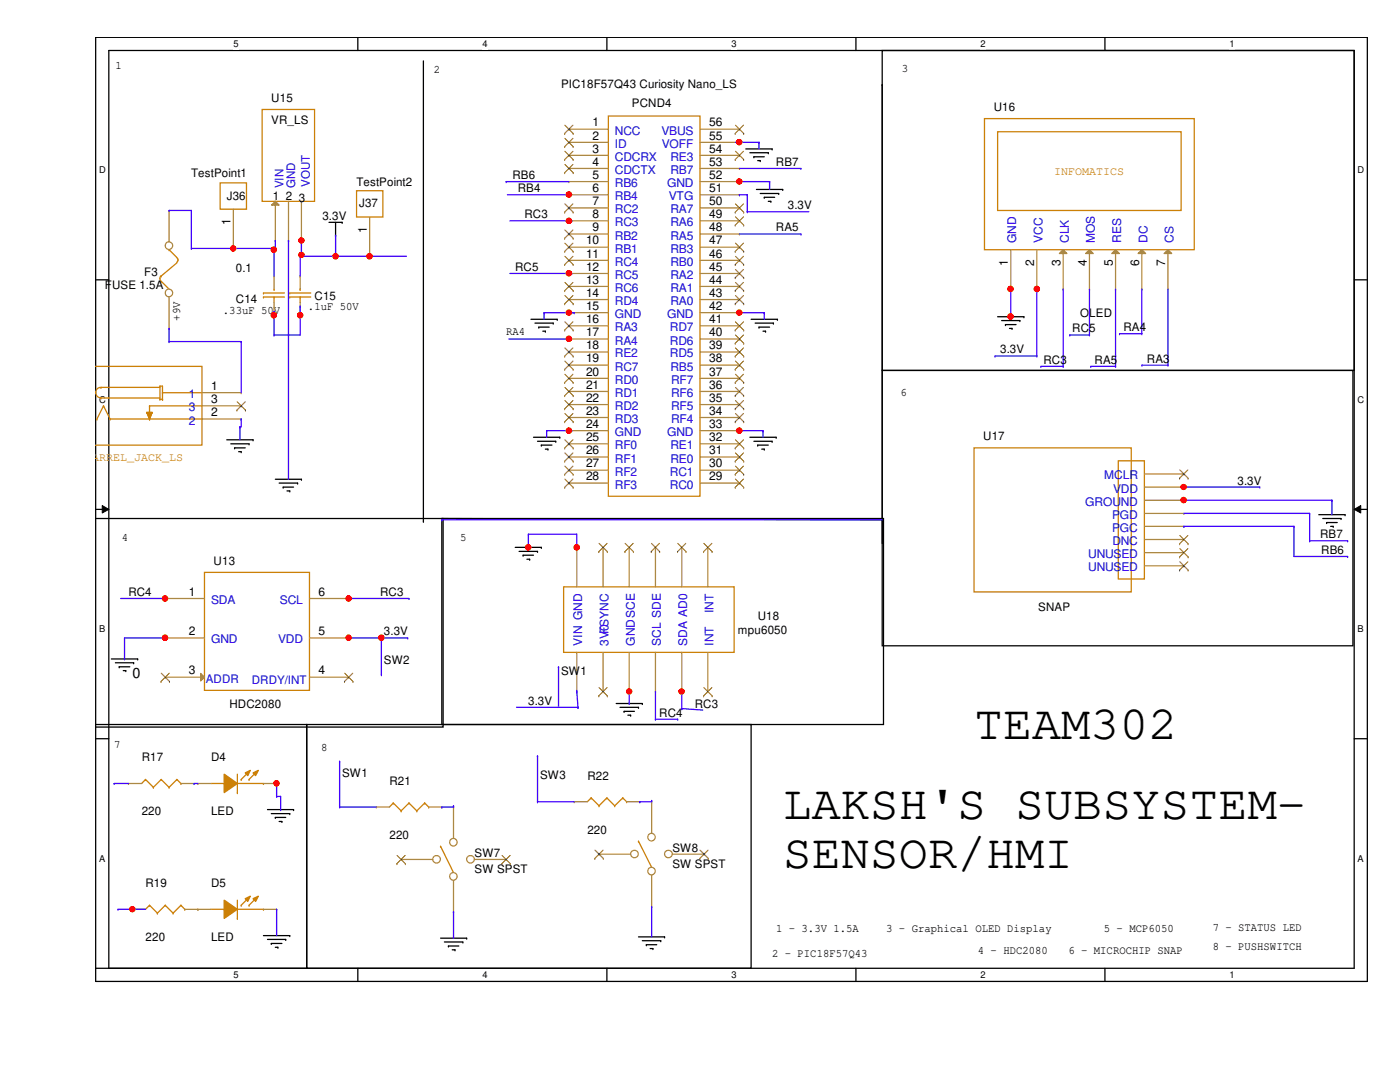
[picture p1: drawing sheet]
<svg xmlns="http://www.w3.org/2000/svg" width="279mm" height="216mm" viewBox="0 0 279 216" stroke-linecap="round" stroke-linejoin="round" font-family="sans-serif">
<path d="M19.1 7.5h253.8v188.3h-253.8zM21.7 10.1h248.6v183.1h-248.6z" fill="none" stroke="#000" stroke-width=".25"/>
<g fill="#fff">
<path d="M46.6 7.7h1v2.1h-1z"/>
<path d="M46.6 193.5h1v2.1h-1z"/>
</g>
<path d="M71.4 7.5v2.6M71.4 193.2v2.6" fill="none" stroke="#000" stroke-width=".25"/>
<g fill="#fff">
<path d="M96.3 7.7h1v2.1h-1z"/>
<path d="M96.3 193.5h1v2.1h-1z"/>
</g>
<path d="M121.1 7.5v2.6M121.1 193.2v2.6" fill="none" stroke="#000" stroke-width=".25"/>
<g fill="#fff">
<path d="M146 7.7h1v2.1h-1z"/>
<path d="M146 193.5h1v2.1h-1z"/>
</g>
<path d="M170.8 7.5v2.6M170.8 193.2v2.6" fill="none" stroke="#000" stroke-width=".25"/>
<g fill="#fff">
<path d="M195.7 7.7h1v2.1h-1z"/>
<path d="M195.7 193.5h1v2.1h-1z"/>
</g>
<path d="M220.5 7.5v2.6M220.5 193.2v2.6" fill="none" stroke="#000" stroke-width=".25"/>
<g fill="#fff">
<path d="M245.4 7.7h1v2.1h-1z"/>
<path d="M245.4 193.5h1v2.1h-1z"/>
<path d="M19.8 32.9h1.3v2.1h-1.3z"/>
<path d="M270.9 32.9h1.3v2.1h-1.3z"/>
<path d="M19.8 78.7h1.3v2.1h-1.3z"/>
<path d="M270.9 78.7h1.3v2.1h-1.3z"/>
</g>
<path d="M19.1 55.8h2.6M270.3 55.8h2.6" fill="none" stroke="#000" stroke-width=".25"/>
<g fill="#fff">
<path d="M19.8 124.5h1.2v2.1h-1.2z"/>
<path d="M270.9 124.5h1.3v2.1h-1.3z"/>
</g>
<path d="M19.1 101.6h2.6M270.3 101.6h2.6" fill="none" stroke="#000" stroke-width=".25"/>
<path d="M20.4 100.9l1.3 .7-1.3 .8zM270.3 101.6l1.3-.7v1.5z" fill="#000"/>
<path d="M20.4 100.9l1.3 .7-1.3 .8zM270.3 101.6l1.3-.7v1.5z" fill="none" stroke="#000" stroke-width=".2"/>
<g fill="#fff">
<path d="M19.8 170.3h1.2v2h-1.2z"/>
<path d="M270.9 170.3h1.3v2h-1.3z"/>
</g>
<g fill="none" stroke="#000" stroke-width=".25">
<path d="M84.5 12.1v91.9M176.1 10.1h94.2v63.8h-94.2zM176.1 16.9h.1M176.1 16.9v91.6M148.8 29.7h5.3M149.6 30.5h3.7M150.5 31.3h.1M150.5 31.3h2M151 37.8h5.2M151.2 32h.5M151.7 32h.1M151.7 38.6h3.7"/>
<path d="M152.5 39.4h.1M152.5 39.4h2.1M153.3 30.5h.1M154.1 29.7h.1M155.4 38.6h.1M156.2 37.8h.1M65.7 44.4h2.6M67 46.9h.1M67 44.4v2.5M68.3 44.4h.1M153.3 40.2h.5M153.8 40.2h.1"/>
<path d="M106 63.7h5.2M106.8 64.5h3.6M107.5 65.3h.1M107.5 65.3h2.1M108.3 66.1h.5M108.8 66.1h.1M110.4 64.5h.1M111.2 63.7h.1M149.9 63.7h5.3M150.7 64.5h3.6M151.5 65.3h.1M151.5 65.3h2.1"/>
<path d="M152.3 66.1h.5M152.8 66.1h.1M154.3 64.5h.1M155.2 63.7h.1M176.1 73.9h93.9v55h-93.9zM199.1 63.2h5.2M199.9 64h3.6M200.7 64.8h.1M200.7 64.8h2.1M201.5 65.5h.5M202 65.5h.1M203.5 64h.1"/>
<path d="M204.3 63.2h.1M45.3 87.8h5.2M46.1 88.6h3.6M46.8 89.4h.1M46.8 89.4h2.1M47.6 90.1h.5M48.1 90.1h.1M49.7 88.6h.1M50.5 87.8h.1M54.9 95.6h5.3M55.7 96.4h3.7M56.5 97.2h.1"/>
<path d="M56.5 97.2h2.1M57.3 98h.5M57.8 98h.1M59.4 96.4h.1M60.2 95.6h.1M106.5 87.2h5.2M107.3 88.1h3.6M108 88.8h.1M108 88.8h2.2M108.8 89.6h.5M109.3 89.6h.1M110.9 88.1h.1"/>
<path d="M111.7 87.2h.1M149.6 87.2h5.3M150.5 88.1h3.6M151.2 88.8h.1M151.2 88.8h2.1M152 89.6h.5M152.5 89.6h.1M154.1 88.1h.1M154.9 87.2h.1M19 103.5h69.4v41.6h-69.4M84.5 104h.1M88.2 103.5h88.1v41.1h-88.1z"/>
<path d="M88.2 103.5l87.9 .2M102.8 109.2h5.2M103.6 110h3.7M104.4 110.8h.1M104.4 110.8h2.1M105.2 111.6h.5M105.7 111.6h.1M107.3 110h.1M108 109.2h.1M176.1 103.7h.1M263.2 102.7h5.2M264 103.5h3.6"/>
<path d="M264.8 104.3h.1M264.8 104.3h2.1M265.6 105h.5M266.1 105h.1M267.6 103.5h.1M268.4 102.7h.1M22.2 131.5h5.3M23 132.2h3.7M23.8 133.1h.1M23.8 133.1h2.1M24.6 133.8h.5M25.1 133.8h.1"/>
<path d="M26.7 132.2h.1M27.5 131.5h.1M19 144.6h42.2v48.6h-42.2M19.1 147.4h2.6M61.2 144.6h88.7v48.6h-88.7zM123 140.4h5.2M123.7 141.1h3.7M124.5 141.9h.1M124.5 141.9h2.1M125.3 142.7h.6M125.9 142.7h.1M127.4 141.1h.1"/>
<path d="M128.2 140.4h.1M270.3 147.4h2.6M53.4 161.5h5.2M54.1 162.3h3.7M54.9 163.1h.1M54.9 163.1h2.1M55.7 163.9h.6M56.3 163.9h.1M57.8 162.3h.1M58.6 161.5h.1M52.6 186.7h5.2M53.4 187.5h3.6"/>
<path d="M54.1 188.3h.1M54.1 188.3h2.2M54.9 189h.6M55.5 189h.1M57 187.5h.1M57.8 186.7h.1M87.9 187.2h5.2M88.7 188h3.7M89.5 188.8h.1M89.5 188.8h2.1M90.3 189.5h.5M90.8 189.5h.1"/>
<path d="M92.4 188h.1M93.1 187.2h.1M127.4 186.9h5.2M128.2 187.7h3.7M129 188.5h.1M129 188.5h2.1M129.8 189.3h.5M130.3 189.3h.1M131.9 187.7h.1M132.6 186.9h.1"/>
</g>
<g fill="none" stroke="#cc8006" stroke-width=".25">
<path d="M19 73.1h21.3v15.7h-21.3M20.2 79.4h.1M20.2 77.3h.1M20.2 77.3a1.04 1.04 0 0 0-1.1 1 1.04 1.04 0 0 0 1.1 1.1M20.2 79.4h11.7M20.2 77.3h11.7M31.9 79.7h.1M31.9 77h.1M31.9 77h.5v2.7M31.9 77v2.7M31.9 79.7h.5M32.4 78.4h.1"/>
<path d="M32.4 79.7h.1M32.4 78.4h7.9M19.3 83.6h.1M20.7 81h.1M20.7 81l1.3 2.6M20.7 81l-1.4 2.6M22 83.6h.1M22 83.6h18.3M29.3 82.3h.1M29.3 82.3h1.1M29.3 82.3l.5 1.3M29.8 81h.1"/>
<path d="M29.8 83.6h.1M29.8 81h10.5M29.8 81v2.6M30.4 82.3h.1M30.4 82.3l-.6 1.3"/>
</g>
<path d="M29.3 82.3h1.1l-.6 1.3z" fill="#cc8006"/>
<path d="M29.3 82.3h1.1l-.6 1.3zM42.1 156.3h2.6M44.7 156.3h.1M47.4 158.2h.1M47.4 154.5v3.7M47.4 156.3h5.2M52.6 156.3h.1" fill="none" stroke="#cc8006" stroke-width=".25"/>
<path d="M40.3 78.4h7.8M48.1 78.4h.1M40.3 83.6h7.8M40.3 81h7.8M48.1 83.6h.1M48.1 81h.1" fill="none" stroke="#a84" stroke-width=".25"/>
<path d="M47.3 81.8h.1M47.3 80.2l1.7 1.6M48.9 80.2l-1.6 1.6M49 81.8h.1" fill="none" stroke="#804000" stroke-width=".2"/>
<path d="M44.7 154.5l2.7 1.8-2.7 1.9z" fill-rule="evenodd" fill="#cc8006"/>
<path d="M44.7 154.5l2.7 1.8-2.7 1.9z" fill="none" stroke="#cc8006" stroke-width=".25"/>
<path d="M50.5 154.2l1.1-.5-.6 1.1z" fill-rule="evenodd" fill="#cc8006"/>
<path d="M50.5 154.2l1.1-.5-.6 1.1z" fill="none" stroke="#cc8006" stroke-width=".25"/>
<path d="M48.9 154.2l1.1-.5-.6 1.1z" fill-rule="evenodd" fill="#cc8006"/>
<g fill="none" stroke="#cc8006" stroke-width=".25">
<path d="M112.5 117.1h34v13.1h-34zM29 155.5h.1M29 155.5l-.7 .8M29 155.5l1.6 1.6M30.6 157.1h.1M32.2 155.5h.1M32.2 155.5l-1.6 1.6M32.2 155.5l1.5 1.6M33.7 157.1h.1M35.3 155.5h.1M35.3 155.5l-1.6 1.6M35.3 155.5l.8 .8"/>
<path d="M36.1 156.3h.1M48.1 155.5h.1M48.9 154.2l1.1-.5-.6 1.1zM49.7 155.5h.1M49.7 154l-1.6 1.5M51.3 154l-1.6 1.5M47.4 179.6v3.7M78.5 160.2h.1M78.5 160.2l-.8 .8M78.5 160.2l1.6 1.6M80.1 161.8h.1M81.6 160.2h.1"/>
<path d="M81.6 160.2l-1.5 1.6M81.6 160.2l1.6 1.6M83.2 161.8h.1M84.8 160.2h.1M84.8 160.2l-1.6 1.6M84.8 160.2l.8 .8M85.6 161h.1M42.1 181.4h2.6M44.7 181.4h.1M47.4 183.3h.1M47.4 181.4h5.2M52.6 181.4h.1"/>
</g>
<g fill="none" stroke="#a84" stroke-width=".25">
<path d="M115.1 109.2h.1M115.1 109.2v7.9M120.4 109.2h.1M120.4 109.2v7.9M125.6 109.2h.1M125.6 109.2v7.9M130.8 109.2h.1M130.8 109.2v7.9M136.1 109.2h.1M136.1 109.2v7.9M141.3 109.2h.1M141.3 109.2v7.9"/>
<path d="M115.1 138h.1M115.1 130.2v7.8M120.4 138h.1M120.4 130.2v7.8M125.6 138h.1M125.6 130.2v7.8M130.8 138h.1M130.8 130.2v7.8M136.1 138h.1M136.1 130.2v7.8M141.3 138h.1M141.3 130.2v7.8"/>
<path d="M25.7 156.3h.1M25.7 156.3h2.6M36.1 156.3h2.6M38.7 156.3h.1M39.5 156.3h.1M39.5 156.3h2.6M52.6 156.3h2.6M55.2 156.3h.1M75.1 161h.1M75.1 161h2.6M85.6 161h2.6M88.2 161h.1"/>
</g>
<g fill="none" stroke="#804000" stroke-width=".2">
<path d="M119.5 110.1h.1M119.5 108.4l1.7 1.7M121.2 108.4l-1.7 1.7M121.2 110.1h.1M124.7 110.1h.1M124.8 108.4l1.6 1.7M126.4 108.4l-1.7 1.7M126.4 110.1h.1M130 110.1h.1M130 108.4l1.7 1.7M131.6 108.4l-1.6 1.7M131.7 110.1h.1"/>
<path d="M135.2 110.1h.1M135.3 108.4l1.6 1.7M136.9 108.4l-1.7 1.7M136.9 110.1h.1M140.4 110.1h.1M140.5 108.4l1.6 1.7M142.1 108.4l-1.7 1.7M142.1 110.1h.1M119.5 138.9h.1M119.5 137.2l1.7 1.7M121.2 137.2l-1.7 1.7M121.2 138.9h.1"/>
<path d="M140.4 138.9h.1M140.5 137.2l1.6 1.7M142.1 137.2l-1.7 1.7M142.1 138.9h.1"/>
</g>
<path d="M44.7 179.6l2.7 1.8-2.7 1.9z" fill-rule="evenodd" fill="#cc8006"/>
<path d="M44.7 179.6l2.7 1.8-2.7 1.9z" fill="none" stroke="#cc8006" stroke-width=".25"/>
<path d="M50.5 179.3l1.1-.5-.6 1.1z" fill-rule="evenodd" fill="#cc8006"/>
<path d="M50.5 179.3l1.1-.5-.6 1.1z" fill="none" stroke="#cc8006" stroke-width=".25"/>
<path d="M48.9 179.3l1.1-.5-.6 1.1z" fill-rule="evenodd" fill="#cc8006"/>
<path d="M71.2 38.1h5.2v5.2h-5.2zM121.4 23.2h18.3v75.8h-18.3zM40.8 114.2h21v23.6h-21zM48.9 179.3l1.1-.5-.6 1.1zM49.7 179.1l-1.6 1.5M51.3 179.1l-1.6 1.5M48.1 180.6h.1M49.7 180.6h.1" fill="none" stroke="#cc8006" stroke-width=".25"/>
<g fill="none" stroke="#a84" stroke-width=".25">
<path d="M113.5 25.8h.1M113.5 28.4h.1M113.5 31h.1M113.5 33.6h.1M113.5 36.2h.1M113.5 38.9h.1M113.5 25.8h7.9M113.5 28.4h7.9M113.5 31h7.9M113.5 33.6h7.9M113.5 36.2h7.9M113.5 38.9h7.9"/>
<path d="M139.7 25.8h7.9M139.7 28.4h7.9M139.7 31h7.9M139.7 33.6h7.9M139.7 36.2h7.9M139.7 38.9h7.9M147.6 38.9h.1M147.6 36.2h.1M147.6 33.6h.1M147.6 31h.1M147.6 28.4h.1M147.6 25.8h.1"/>
<path d="M73.8 51.1h.1M73.8 43.3v7.8M113.5 41.5h.1M113.5 44.1h.1M113.5 46.7h.1M113.5 49.3h.1M113.5 51.9h.1M113.5 54.6h.1M113.5 57.1h.1M113.5 59.8h.1M113.5 41.5h7.9M113.5 44.1h7.9"/>
<path d="M113.5 46.7h7.9M113.5 49.3h7.9M113.5 51.9h7.9M113.5 54.6h7.9M113.5 57.1h7.9M113.5 59.8h7.9M139.7 41.5h7.9M139.7 44.1h7.9M139.7 46.7h7.9M139.7 49.3h7.9M139.7 51.9h7.9M139.7 54.6h7.9"/>
<path d="M139.7 57.1h7.9M139.7 59.8h7.9M147.6 59.8h.1M147.6 57.1h.1M147.6 54.6h.1M147.6 51.9h.1M147.6 49.3h.1M147.6 46.7h.1M147.6 44.1h.1M147.6 41.5h.1M113.5 62.4h.1M113.5 65h.1"/>
<path d="M113.5 67.6h.1M113.5 70.2h.1M113.5 72.9h.1M113.5 75.5h.1M113.5 78.1h.1M113.5 62.4h7.9M113.5 65h7.9M113.5 67.6h7.9M113.5 70.2h7.9M113.5 72.9h7.9M113.5 75.5h7.9M113.5 78.1h7.9"/>
<path d="M139.7 62.4h7.9M139.7 65h7.9M139.7 67.6h7.9M139.7 70.2h7.9M139.7 72.9h7.9M139.7 75.5h7.9M139.7 78.1h7.9M147.6 78.1h.1M147.6 75.5h.1M147.6 72.9h.1M147.6 70.2h.1M147.6 67.6h.1"/>
<path d="M147.6 65h.1M147.6 62.4h.1M113.5 80.7h.1M113.5 83.3h.1M113.5 85.9h.1M113.5 88.6h.1M113.5 91.2h.1M113.5 93.8h.1M113.5 96.4h.1M113.5 80.7h7.9M113.5 83.3h7.9M113.5 85.9h7.9"/>
<path d="M113.5 88.6h7.9M113.5 91.2h7.9M113.5 93.8h7.9M113.5 96.4h7.9M139.7 80.7h7.9M139.7 83.3h7.9M139.7 85.9h7.9M139.7 88.6h7.9M139.7 91.2h7.9M139.7 93.8h7.9M139.7 96.4h7.9M147.6 96.4h.1"/>
<path d="M147.6 93.8h.1M147.6 91.2h.1M147.6 88.6h.1M147.6 85.9h.1M147.6 83.3h.1M147.6 80.7h.1M33 119.4h.1M33 119.4h7.8M33 127.3h.1M33 127.3h7.8M39.5 181.4h.1M39.5 181.4h2.6"/>
<path d="M52.6 181.4h2.6M55.2 181.4h.1"/>
</g>
<g fill="none" stroke="#804000" stroke-width=".2">
<path d="M112.7 26.6h.1M112.7 29.3h.1M112.7 31.8h.1M112.7 34.5h.1M112.7 25l1.7 1.6M112.7 27.6l1.7 1.7M112.7 30.2l1.7 1.6M112.7 32.8l1.7 1.7M114.3 25l-1.6 1.6M114.3 27.6l-1.6 1.7M114.3 30.2l-1.6 1.6M114.3 32.8l-1.6 1.7"/>
<path d="M114.4 26.6h.1M114.4 29.3h.1M114.4 31.8h.1M114.4 34.5h.1M146.7 31.8h.1M146.7 26.6h.1M146.8 30.2l1.6 1.6M146.8 25l1.6 1.6M148.4 30.2l-1.7 1.6M148.4 25l-1.7 1.6M148.4 31.8h.1M148.4 26.6h.1"/>
<path d="M112.7 42.3h.1M112.7 47.5h.1M112.7 50.2h.1M112.7 52.8h.1M112.7 58h.1M112.7 40.7l1.7 1.6M112.7 45.9l1.7 1.6M112.7 48.5l1.7 1.7M112.7 51.1l1.7 1.7M112.7 56.3l1.7 1.7M112.7 59l1.7 1.6M114.3 40.7l-1.6 1.6"/>
<path d="M114.3 45.9l-1.6 1.6M114.3 48.5l-1.6 1.7M114.3 51.1l-1.6 1.7M114.3 56.3l-1.6 1.7M114.3 59l-1.6 1.6M114.4 42.3h.1M114.4 47.5h.1M114.4 50.2h.1M114.4 52.8h.1M114.4 58h.1M146.7 58h.1M146.7 55.4h.1"/>
<path d="M146.7 52.8h.1M146.7 50.2h.1M146.7 44.9h.1M146.7 42.3h.1M146.8 59l1.6 1.6M146.8 56.3l1.6 1.7M146.8 53.8l1.6 1.6M146.8 51.1l1.6 1.7M146.8 48.5l1.6 1.7M146.8 43.3l1.6 1.6M146.8 40.7l1.6 1.6M148.4 43.3l-1.7 1.6"/>
<path d="M148.4 56.3l-1.7 1.7M148.4 59l-1.7 1.6M148.4 53.8l-1.7 1.6M148.4 51.1l-1.7 1.7M148.4 48.5l-1.7 1.7M148.4 40.7l-1.7 1.6M148.4 58h.1M148.4 55.4h.1M148.4 52.8h.1M148.4 50.2h.1M148.4 44.9h.1M148.4 42.3h.1"/>
<path d="M112.7 60.6h.1M112.7 65.9h.1M112.7 71.1h.1M112.7 73.7h.1M112.7 76.3h.1M112.7 79h.1M112.7 64.2l1.7 1.7M112.7 69.4l1.7 1.7M112.7 72.1l1.7 1.6M112.7 74.7l1.7 1.6M112.7 77.3l1.7 1.7M112.7 79.9l1.7 1.7"/>
<path d="M114.3 64.2l-1.6 1.7M114.3 69.4l-1.6 1.7M114.3 72.1l-1.6 1.6M114.3 74.7l-1.6 1.6M114.3 77.3l-1.6 1.7M114.3 79.9l-1.6 1.7M114.4 60.6h.1M114.4 65.9h.1M114.4 71.1h.1M114.4 73.7h.1M114.4 76.3h.1M114.4 79h.1"/>
<path d="M146.7 79h.1M146.7 76.3h.1M146.7 73.7h.1M146.7 71.1h.1M146.7 68.5h.1M146.7 65.9h.1M146.7 60.6h.1M146.8 79.9l1.6 1.7M146.8 77.3l1.6 1.7M146.8 74.7l1.6 1.6M146.8 72.1l1.6 1.6M146.8 69.4l1.6 1.7"/>
<path d="M146.8 66.8l1.6 1.7M146.8 64.2l1.6 1.7M148.4 79.9l-1.7 1.7M148.4 77.3l-1.7 1.7M148.4 74.7l-1.7 1.6M148.4 72.1l-1.7 1.6M148.4 69.4l-1.7 1.7M148.4 66.8l-1.7 1.7M148.4 64.2l-1.7 1.7M148.4 79h.1M148.4 76.3h.1M148.4 73.7h.1"/>
<path d="M148.4 71.1h.1M148.4 68.5h.1M148.4 65.9h.1M148.4 60.6h.1M112.7 81.6h.1M112.7 84.2h.1M112.7 89.4h.1M112.7 92h.1M112.7 94.7h.1M112.7 97.2h.1M112.7 82.5l1.7 1.7M112.7 87.8l1.7 1.6"/>
<path d="M112.7 90.4l1.7 1.6M112.7 93l1.7 1.7M112.7 95.6l1.7 1.6M114.3 82.5l-1.6 1.7M114.3 87.8l-1.6 1.6M114.3 90.4l-1.6 1.6M114.3 93l-1.6 1.7M114.3 95.6l-1.6 1.6M114.4 81.6h.1M114.4 84.2h.1M114.4 89.4h.1M114.4 92h.1"/>
<path d="M114.4 94.7h.1M114.4 97.2h.1M146.7 97.2h.1M146.7 94.7h.1M146.7 92h.1M146.7 89.4h.1M146.7 84.2h.1M146.7 81.6h.1M146.8 95.6l1.6 1.6M146.8 93l1.6 1.7M146.8 90.4l1.6 1.6M146.8 87.8l1.6 1.6"/>
<path d="M146.8 82.5l1.6 1.7M148.4 95.6l-1.7 1.6M148.4 93l-1.7 1.7M148.4 90.4l-1.7 1.6M148.4 87.8l-1.7 1.6M148.4 82.5l-1.7 1.7M148.4 97.2h.1M148.4 94.7h.1M148.4 92h.1M148.4 89.4h.1M148.4 84.2h.1M148.4 81.6h.1"/>
</g>
<path d="M40 134.4l.8 .7-.8 .8z" fill="#a84"/>
<path d="M61.8 119.4h7.8M69.6 119.4h.1M33 135.1h.1M33 135.1h7.8M40 134.4l.8 .7-.8 .8zM61.8 135.1h7.8M61.8 127.3h7.8M69.6 135.1h.1M69.6 127.3h.1" fill="none" stroke="#a84" stroke-width=".25"/>
<path d="M32.1 136h.1M32.2 134.3l1.6 1.7M33.8 134.3l-1.7 1.7M33.8 136h.1M68.7 136h.1M68.8 134.3l1.6 1.7M70.4 134.3l-1.7 1.7M70.4 136h.1" fill="none" stroke="#804000" stroke-width=".2"/>
<path d="M87.9 168.9h.1M87.9 168.9l2.6 5.2" fill="none" stroke="#cc8006" stroke-width=".25"/>
<circle cx="90.5" cy="174.9" r=".75" fill="#fff"/>
<g fill="none" stroke="#a84" stroke-width=".25">
<path d="M90.5 175.7v6.2M90.5 181.9h.1"/>
<circle cx="90.5" cy="174.9" r=".75"/>
</g>
<circle cx="90.5" cy="168.1" r=".75" fill="#fff"/>
<g fill="none" stroke="#a84" stroke-width=".25">
<path d="M90.5 161h.1M90.5 161v6.3"/>
<circle cx="90.5" cy="168.1" r=".75"/>
</g>
<circle cx="93.9" cy="171.5" r=".75" fill="#fff"/>
<g fill="none" stroke="#a84" stroke-width=".25">
<path d="M94.7 171.5h6.3M101 171.5h.1"/>
<circle cx="93.9" cy="171.5" r=".75"/>
</g>
<path d="M100.2 172.3h.1M100.2 170.7l1.7 1.6M101.8 170.7l-1.6 1.6M101.9 172.3h.1" fill="none" stroke="#804000" stroke-width=".2"/>
<circle cx="87.1" cy="171.5" r=".75" fill="#fff"/>
<g fill="none" stroke="#a84" stroke-width=".25">
<path d="M228.4 99.8h7.9M228.4 97.2h7.9M228.4 94.6h7.9M236.3 99.8h.1M236.3 97.2h.1M236.3 94.6h.1M228.4 112.9h7.9M228.4 110.3h7.9M228.4 107.7h7.9M228.4 105h7.9M228.4 102.4h7.9M236.3 112.9h.1"/>
<path d="M236.3 110.3h.1M236.3 107.7h.1M236.3 105h.1M236.3 102.4h.1M114.6 160h.1M114.6 160h2.6M125.1 160h2.6M127.7 160h.1M80.1 171.5h.1M80.1 171.5h6.3M26.4 181.4h.1M26.4 181.4h2.6"/>
<path d="M36.9 181.4h2.6M39.5 181.4h.1"/>
<circle cx="87.1" cy="171.5" r=".75"/>
</g>
<g fill="none" stroke="#804000" stroke-width=".2">
<path d="M235.4 95.4h.1M235.5 93.8l1.6 1.6M237.1 93.8l-1.7 1.6M237.1 95.4h.1M235.4 113.7h.1M235.4 111.1h.1M235.4 108.5h.1M235.5 112.1l1.6 1.6M235.5 109.5l1.6 1.6M235.5 106.8l1.6 1.7M237.1 112.1l-1.7 1.6M237.1 109.5l-1.7 1.6"/>
<path d="M237.1 106.8l-1.7 1.7M237.1 113.7h.1M237.1 111.1h.1M237.1 108.5h.1M79.2 172.3h.1M79.2 170.7l1.7 1.6M80.9 170.7l-1.7 1.6M80.9 172.3h.1"/>
</g>
<g fill="none" stroke="#cc8006" stroke-width=".25">
<path d="M52.3 21.8h10.5v18.4h-10.5zM194.4 89.4h31.4v28.7h-31.4zM223.2 91.9h5.2v23.6h-5.2zM118 159.2h.1M118 159.2l-.8 .8M118 159.2l1.5 1.6M121.1 159.2h.1M121.1 159.2l-1.6 1.6M121.1 159.2l1.6 1.6M124.3 159.2h.1M124.3 159.2l-1.6 1.6M124.3 159.2l.8 .8"/>
<path d="M125.1 160h.1M119.5 160.8h.1M122.7 160.8h.1M29.8 180.6h.1M29.8 180.6l-.8 .8M29.8 180.6l1.6 1.6M31.4 182.2h.1M33 180.6h.1M33 180.6l-1.6 1.6M33 180.6l1.5 1.6M34.5 182.2h.1M36.1 180.6h.1"/>
<path d="M36.1 180.6l-1.6 1.6M36.1 180.6l.8 .8M36.9 181.4h.1"/>
</g>
<path d="M54.2 40.9l.7-.7 .8 .7z" fill="#a84"/>
<g fill="none" stroke="#a84" stroke-width=".25">
<path d="M46.6 49.6h.1M46.6 41.7v7.9M54.2 40.9l.7-.7 .8 .7zM54.9 48h.1M54.9 40.2v7.8M57.6 48h.1M57.6 40.2v7.8M59.9 55.1h.1M59.9 55.1v2.6M60.2 48h.1M60.2 40.2v7.8M59.9 62.9h.1"/>
<path d="M59.9 60.3v2.6"/>
</g>
<path d="M43.9 36.5h5.3v5.2h-5.3zM57.8 59.3h.1M57.8 58.5h.1M57.8 59.3h4.2M57.8 58.5h4.2M59.9 57.7h.1M59.9 59.3h.1M59.9 59.3v1M127.4 167.9h.1M127.4 167.9l2.6 5.2" fill="none" stroke="#cc8006" stroke-width=".25"/>
<circle cx="130" cy="173.8" r=".75" fill="#fff"/>
<g fill="none" stroke="#a84" stroke-width=".25">
<path d="M130 174.6v6.3M130 180.9h.1"/>
<circle cx="130" cy="173.8" r=".75"/>
</g>
<circle cx="130" cy="167" r=".75" fill="#fff"/>
<g fill="none" stroke="#a84" stroke-width=".25">
<path d="M130 160h.1M130 160v6.3"/>
<circle cx="130" cy="167" r=".75"/>
</g>
<circle cx="133.4" cy="170.4" r=".75" fill="#fff"/>
<g fill="none" stroke="#a84" stroke-width=".25">
<path d="M134.2 170.4h6.3M140.5 170.4h.1"/>
<circle cx="133.4" cy="170.4" r=".75"/>
</g>
<path d="M139.7 171.3h.1M139.7 169.6l1.7 1.7M141.3 169.6l-1.6 1.7M141.4 171.3h.1" fill="none" stroke="#804000" stroke-width=".2"/>
<circle cx="126.6" cy="170.4" r=".75" fill="#fff"/>
<g fill="none" stroke="#a84" stroke-width=".25">
<path d="M54.7 55.1h.1M54.7 55.1v2.6M54.7 62.9h.1M54.7 60.3v2.6M119.5 170.4h.1M119.5 170.4h6.4"/>
<circle cx="126.6" cy="170.4" r=".75"/>
</g>
<path d="M118.7 171.3h.1M118.7 169.6l1.7 1.7M120.4 169.6l-1.7 1.7M120.4 171.3h.1" fill="none" stroke="#804000" stroke-width=".2"/>
<g fill="none" stroke="#cc8006" stroke-width=".25">
<path d="M32.1 55l-.2 .6 .2 .5M32.2 56.1h.1M32.2 55.1h.1M32.2 56.1l1.5 1.6M33.7 49.8h.1M33.7 49.8l1.6 1.6M35.3 51.4a.48 .48 0 0 1 .3 .5 .48 .48 0 0 1-.3 .4M35.3 52.5l-3.1 2.6M52.6 59.3h.1M52.6 58.5h.1M52.6 59.3h4.2M52.6 58.5h4.2"/>
<path d="M54.7 57.7h.1M54.7 59.3h.1M54.7 59.3v1"/>
</g>
<circle cx="33.7" cy="58.4" r=".75" fill="#fff"/>
<g fill="none" stroke="#a84" stroke-width=".25">
<path d="M33.7 59.3v6.2M33.7 65.5h.1"/>
<circle cx="33.7" cy="58.4" r=".75"/>
</g>
<circle cx="33.7" cy="49" r=".75" fill="#fff"/>
<g fill="none" stroke="#a84" stroke-width=".25">
<path d="M33.7 42h.1M33.7 42v6.3M201.7 57.7h.1M201.7 49.8v7.9M206.9 57.7h.1M206.9 49.8v7.9"/>
<circle cx="33.7" cy="49" r=".75"/>
</g>
<path d="M196.5 23.7h41.8v26.1h-41.8zM199.1 26.3h36.6v15.7h-36.6z" fill="none" stroke="#cc8006" stroke-width=".25"/>
<path d="M211.4 50.6l.8-.8 .7 .8z" fill="#a84"/>
<path d="M211.4 50.6l.8-.8 .7 .8zM212.2 57.7h.1M212.2 49.8v7.9" fill="none" stroke="#a84" stroke-width=".25"/>
<path d="M216.7 50.6l.7-.8 .8 .8z" fill="#a84"/>
<path d="M216.7 50.6l.7-.8 .8 .8zM217.4 57.7h.1M217.4 49.8v7.9" fill="none" stroke="#a84" stroke-width=".25"/>
<path d="M222.6 49.8l.8 .8h-1.5z" fill="#a84"/>
<path d="M222.6 49.8l.8 .8h-1.5zM222.6 57.7h.1M222.6 49.8v7.9" fill="none" stroke="#a84" stroke-width=".25"/>
<path d="M227.1 50.6l.8-.8 .7 .8z" fill="#a84"/>
<path d="M227.1 50.6l.8-.8 .7 .8zM227.9 57.7h.1M227.9 49.8v7.9" fill="none" stroke="#a84" stroke-width=".25"/>
<path d="M232.3 50.6l.8-.8 .7 .8z" fill="#a84"/>
<path d="M232.3 50.6l.8-.8 .7 .8zM233.1 57.7h.1M233.1 49.8v7.9" fill="none" stroke="#a84" stroke-width=".25"/>
<path d="M146.8 28.4h4.7M147.6 28.4h.1M151.5 28.4h.1" fill="none" stroke="#4200ff" stroke-width=".25"/>
<circle cx="147.5" cy="28.4" r=".51" fill="#f00"/>
<circle cx="147.5" cy="28.4" r=".51" fill="none" stroke="#f00" stroke-width=".25"/>
<path d="M147.3 36.2h6.3M147.6 36.2h.1M151.5 28.4h.1M151.5 28.4v1.3M153.6 36.2h.1" fill="none" stroke="#4200ff" stroke-width=".25"/>
<circle cx="147.5" cy="36.2" r=".5" fill="#f00"/>
<circle cx="147.5" cy="36.2" r=".5" fill="none" stroke="#f00" stroke-width=".25"/>
<path d="M153.6 36.2h.1M153.6 36.2v1.6M33.7 42h.1M33.7 42h4.5M38.2 42h.1M38.2 42v7.6M60.2 47.5h.1M60.2 47.5v.5M67 46.9h.1M67 46.9v4.2" fill="none" stroke="#4200ff" stroke-width=".25"/>
<circle cx="67" cy="51.1" r=".51" fill="#f00"/>
<circle cx="67" cy="51.1" r=".51" fill="none" stroke="#f00" stroke-width=".25"/>
<path d="M38.2 49.6h.1M38.2 49.6h16.5M46.6 49.6h.1" fill="none" stroke="#4200ff" stroke-width=".25"/>
<circle cx="46.5" cy="49.6" r=".5" fill="#f00"/>
<circle cx="46.5" cy="49.6" r=".5" fill="none" stroke="#f00" stroke-width=".25"/>
<path d="M54.7 49.8h.1M54.7 49.6h.1M54.7 49.8h.2M54.7 49.6v5.5" fill="none" stroke="#4200ff" stroke-width=".25"/>
<circle cx="54.7" cy="49.8" r=".51" fill="#f00"/>
<circle cx="54.7" cy="49.8" r=".51" fill="none" stroke="#f00" stroke-width=".25"/>
<path d="M54.9 48h.1M54.9 48v1.8M57.6 48h.1M57.6 48v47.6M60.2 48h.1M60.2 48v2.9" fill="none" stroke="#4200ff" stroke-width=".25"/>
<circle cx="60.2" cy="50.9" r=".5" fill="#f00"/>
<circle cx="60.2" cy="50.9" r=".5" fill="none" stroke="#f00" stroke-width=".25"/>
<circle cx="60.2" cy="48" r=".5" fill="#f00"/>
<circle cx="60.2" cy="48" r=".5" fill="none" stroke="#f00" stroke-width=".25"/>
<path d="M59.9 50.9h.1M59.9 50.9v4.2M59.9 50.9h.3M60.2 51.1h.1M60.2 50.9h.1M60.2 51.1h20.9M60.2 50.9v.2M67 51.1h.1M73.8 51.1h.1" fill="none" stroke="#4200ff" stroke-width=".25"/>
<circle cx="73.7" cy="51.1" r=".51" fill="#f00"/>
<circle cx="73.7" cy="51.1" r=".51" fill="none" stroke="#f00" stroke-width=".25"/>
<path d="M201.7 57.4h.1M201.7 57.4v.3" fill="none" stroke="#4200ff" stroke-width=".25"/>
<circle cx="201.7" cy="57.7" r=".51" fill="#f00"/>
<circle cx="201.7" cy="57.7" r=".51" fill="none" stroke="#f00" stroke-width=".25"/>
<path d="M201.7 57.7h.1M201.7 57.7v5.5M54.7 62.1h.1M54.7 62.9h.1M54.7 62.1v4.7" fill="none" stroke="#4200ff" stroke-width=".25"/>
<circle cx="54.7" cy="62.9" r=".51" fill="#f00"/>
<circle cx="54.7" cy="62.9" r=".51" fill="none" stroke="#f00" stroke-width=".25"/>
<path d="M59.9 61.1h.1M59.9 61.1v1.8" fill="none" stroke="#4200ff" stroke-width=".25"/>
<circle cx="59.9" cy="62.9" r=".51" fill="#f00"/>
<circle cx="59.9" cy="62.9" r=".51" fill="none" stroke="#f00" stroke-width=".25"/>
<path d="M59.9 62.9h.1M59.9 62.9v3.9M108.6 62.4h.1M108.6 62.4v1.3M108.6 62.4h4.9M113.5 62.4h.1" fill="none" stroke="#4200ff" stroke-width=".25"/>
<circle cx="113.5" cy="62.4" r=".5" fill="#f00"/>
<circle cx="113.5" cy="62.4" r=".5" fill="none" stroke="#f00" stroke-width=".25"/>
<path d="M113.5 62.4h1.1M114.6 62.4h.1M147.3 62.4h.1M147.3 62.4h5.2M152.5 62.4h.1" fill="none" stroke="#4200ff" stroke-width=".25"/>
<circle cx="147.5" cy="62.4" r=".5" fill="#f00"/>
<circle cx="147.5" cy="62.4" r=".5" fill="none" stroke="#f00" stroke-width=".25"/>
<path d="M152.5 62.4h.1M152.5 62.4v1.3M201.7 63.2h.1M201.7 63.2v.3" fill="none" stroke="#4200ff" stroke-width=".25"/>
<circle cx="201.7" cy="63.2" r=".51" fill="#f00"/>
<circle cx="201.7" cy="63.2" r=".51" fill="none" stroke="#f00" stroke-width=".25"/>
<g fill="none" stroke="#4200ff" stroke-width=".25">
<path d="M33.7 65.5h.1M33.7 68.2h.1M33.7 65.5v2.7M33.7 68.2h14.4M48.1 68.2h.1M48.1 68.2v10.2M54.7 66.8h.1M54.7 66.8h5.2M47.9 85.2h.1M47.9 85.2v2.6M48.1 83.6h.1M48.1 83.6v1.6h-.2"/>
<path d="M109.1 85.9h.1M109.1 85.9v1.3M109.1 85.9h5M113.5 85.9h.1M114.1 85.9h.1"/>
</g>
<circle cx="113.5" cy="85.9" r=".51" fill="#f00"/>
<circle cx="113.5" cy="85.9" r=".51" fill="none" stroke="#f00" stroke-width=".25"/>
<path d="M147.3 85.9h5M147.6 85.9h.1M152.3 85.9h.1" fill="none" stroke="#4200ff" stroke-width=".25"/>
<circle cx="147.5" cy="85.9" r=".51" fill="#f00"/>
<circle cx="147.5" cy="85.9" r=".51" fill="none" stroke="#f00" stroke-width=".25"/>
<path d="M152.3 85.9h.1M152.3 85.9v1.3M55.2 156h.1M55.2 156.3h.1M55.2 156v2.9" fill="none" stroke="#4200ff" stroke-width=".25"/>
<circle cx="55.2" cy="156.3" r=".5" fill="#f00"/>
<circle cx="55.2" cy="156.3" r=".5" fill="none" stroke="#f00" stroke-width=".25"/>
<path d="M23.5 181.4h.1M23.5 181.4h2.9M55.2 181.4h.1M55.2 181.4v5.3" fill="none" stroke="#4200ff" stroke-width=".25"/>
<circle cx="26.4" cy="181.4" r=".5" fill="#f00"/>
<circle cx="26.4" cy="181.4" r=".5" fill="none" stroke="#f00" stroke-width=".25"/>
<g fill="none" stroke="#4200ff" stroke-width=".25">
<path d="M147.6 38.9h.1M147.6 38.9h1.5M149.1 38.9h.1M149.1 38.9v3.3M149.1 42.2h.1M149.1 42.2h12.3M236 97.2h15.4M236.3 97.2h.1M251.4 97.2h.1M88.2 103.7h.1M88.2 103.7h87.9M22.8 156.3h.1"/>
<path d="M22.8 156.3h2.9M38.7 156.3h.1M38.7 156.3h.8M55.2 158.9h.1M55.2 158.9h.8v2.6M67.8 151.9h.1M67.8 151.9v9.1M56 161.5h.1M67.8 161h.1M67.8 161h7.3M88.2 161h.1M90.5 160.8h.1"/>
<path d="M90.5 160.8v.2h-2.3M26.4 181.4h.1M26.4 181.4h2.6"/>
</g>
<circle cx="236.2" cy="97.2" r=".5" fill="#f00"/>
<circle cx="236.2" cy="97.2" r=".5" fill="none" stroke="#f00" stroke-width=".25"/>
<path d="M236 99.8h29.8M236.3 99.8h.1M265.8 99.8h.1" fill="none" stroke="#4200ff" stroke-width=".25"/>
<circle cx="236.2" cy="99.8" r=".51" fill="#f00"/>
<circle cx="236.2" cy="99.8" r=".51" fill="none" stroke="#f00" stroke-width=".25"/>
<g fill="none" stroke="#4200ff" stroke-width=".25">
<path d="M206.9 57.7h.1M206.9 57.4v13.6M206.9 71h.1M265.8 99.8h.1M265.8 99.8v2.9M236.3 105h.1M236.3 102.4h25.1M236.3 105h21.9M258.2 105h.1M258.2 105v6h10.7M261.4 102.4h.1M261.4 107.9h.1"/>
<path d="M261.4 102.4v5.5M261.4 107.9h7.5M268.9 107.9h.1M268.9 111h.1"/>
</g>
<circle cx="206.9" cy="57.7" r=".51" fill="#f00"/>
<circle cx="206.9" cy="57.7" r=".51" fill="none" stroke="#f00" stroke-width=".25"/>
<g fill="none" stroke="#4200ff" stroke-width=".25">
<path d="M212.2 57.7v15.4M217.4 57.7v9.1M222.6 57.7v15.4M227.9 57.7v8.9M233.1 57.7v15.2M198.6 71h.1M198.6 71h8.3M207.7 73.1h.1M207.7 73.1h4.5M212.2 73.1h.1M213.5 66.8h.1M213.5 66.8h3.9"/>
<path d="M217.4 66.8h.1M217.7 73.1h.1M217.7 73.1h4.9M222.6 73.1h.1M223.4 66.6h.1M223.4 66.6h4.5M227.9 66.6h.1M227.9 72.9h.1M227.9 72.9h5.2M233.1 72.9h.1M24.1 119.4h8.9M33 119.4h.1"/>
</g>
<circle cx="32.9" cy="119.4" r=".51" fill="#f00"/>
<circle cx="32.9" cy="119.4" r=".51" fill="none" stroke="#f00" stroke-width=".25"/>
<path d="M33 119.4h.2M33.2 119.4h.1M69.3 119.4h12.3M69.6 119.4h.1M81.6 119.4h.1" fill="none" stroke="#4200ff" stroke-width=".25"/>
<circle cx="69.6" cy="119.4" r=".5" fill="#f00"/>
<circle cx="69.6" cy="119.4" r=".5" fill="none" stroke="#f00" stroke-width=".25"/>
<path d="M24.8 127.3h8.2M33 127.3h.1" fill="none" stroke="#4200ff" stroke-width=".25"/>
<circle cx="32.9" cy="127.2" r=".51" fill="#f00"/>
<circle cx="32.9" cy="127.2" r=".51" fill="none" stroke="#f00" stroke-width=".25"/>
<path d="M24.8 131.5h.1M24.8 127.3v4.2M33 127.3h.2M33.2 127.3h.1M69.3 127.3h.3M69.6 127.3h.1" fill="none" stroke="#4200ff" stroke-width=".25"/>
<circle cx="69.6" cy="127.2" r=".5" fill="#f00"/>
<circle cx="69.6" cy="127.2" r=".5" fill="none" stroke="#f00" stroke-width=".25"/>
<path d="M69.6 127.3h6.5M76.1 127.3h.1M115.1 138h.1M115.1 137.8v.2M125.6 138h.1M125.6 137.8v.2M103.1 141.1h12.3M115.4 141.1h.1" fill="none" stroke="#4200ff" stroke-width=".25"/>
<circle cx="125.6" cy="138" r=".5" fill="#f00"/>
<circle cx="125.6" cy="138" r=".5" fill="none" stroke="#f00" stroke-width=".25"/>
<path d="M115.1 109.2h.1M115.1 109.5h.1M115.1 106.6v2.9M125.6 138v2.4M125.6 140.4h.1" fill="none" stroke="#4200ff" stroke-width=".25"/>
<circle cx="115.1" cy="109.2" r=".51" fill="#f00"/>
<circle cx="115.1" cy="109.2" r=".51" fill="none" stroke="#f00" stroke-width=".25"/>
<path d="M105.5 106.6h.1M105.5 109.2h.1M105.5 106.6h9.6M105.5 106.6v2.6" fill="none" stroke="#4200ff" stroke-width=".25"/>
<circle cx="105.4" cy="109.2" r=".51" fill="#f00"/>
<circle cx="105.4" cy="109.2" r=".51" fill="none" stroke="#f00" stroke-width=".25"/>
<path d="M105.5 109.5h.1M105.5 109.2v.3M136.1 138h.1M136.1 137.8v.2" fill="none" stroke="#4200ff" stroke-width=".25"/>
<circle cx="136" cy="138" r=".5" fill="#f00"/>
<circle cx="136" cy="138" r=".5" fill="none" stroke="#f00" stroke-width=".25"/>
<g fill="none" stroke="#4200ff" stroke-width=".25">
<path d="M76.1 134.6h.1M76.1 127.3v7.3M111.5 133.1h.1M111.5 133.1v7.8M115.1 138l.3 3.1M130.8 138v5.5M107.3 150.8h.1M107.3 160h.1M107.3 150.8v9.2M107.3 160h7.3M115.4 141.1h.1M127.7 160h.1"/>
<path d="M130 159.7h.1M130 159.7v.3h-2.3M130.8 143.5h.1M130.8 143.5h4.5M135.3 143.5h.1M136.1 141.4h.1M136.1 141.4l4.2 .3"/>
</g>
<circle cx="76.1" cy="127.2" r=".51" fill="#f00"/>
<circle cx="76.1" cy="127.2" r=".51" fill="none" stroke="#f00" stroke-width=".25"/>
<path d="M101 36.2h.1M101 36.2h12.5M101.3 38.9h12.2M113.5 38.9h.1M76.1 127.3h5.3M81.4 127.3h.1M136.1 138v3.4M136.1 141.4h.1M90.5 181.9h.1M90.5 181.9v5.3M130 180.9h.1M130 180.9v6" fill="none" stroke="#4200ff" stroke-width=".25"/>
<circle cx="113.5" cy="38.8" r=".51" fill="#f00"/>
<circle cx="113.5" cy="38.8" r=".51" fill="none" stroke="#f00" stroke-width=".25"/>
<path d="M113.5 38.9h.3M113.8 38.9h.1M101.8 44.1h11.7M113.5 44.1h.1" fill="none" stroke="#4200ff" stroke-width=".25"/>
<circle cx="113.5" cy="44.1" r=".51" fill="#f00"/>
<circle cx="113.5" cy="44.1" r=".51" fill="none" stroke="#f00" stroke-width=".25"/>
<path d="M101.8 54.6h12.3M113.5 54.6h.1M113.5 44.1h.6M114.1 44.1h.1M114.1 54.6h.1" fill="none" stroke="#4200ff" stroke-width=".25"/>
<circle cx="113.5" cy="54.5" r=".51" fill="#f00"/>
<circle cx="113.5" cy="54.5" r=".51" fill="none" stroke="#f00" stroke-width=".25"/>
<path d="M147.6 33.6h12.3M159.9 33.6h.1M147.6 46.7h12.3M159.9 46.7h.1M101.5 67.6h12M113.5 67.6h.1" fill="none" stroke="#4200ff" stroke-width=".25"/>
<circle cx="113.5" cy="67.6" r=".51" fill="#f00"/>
<circle cx="113.5" cy="67.6" r=".51" fill="none" stroke="#f00" stroke-width=".25"/>
<path d="M113.5 67.6h.3M113.8 67.6h.1" fill="none" stroke="#4200ff" stroke-width=".25"/>
<circle cx="147.5" cy="28.4" r=".51" fill="#f00"/>
<circle cx="147.5" cy="28.4" r=".51" fill="none" stroke="#f00" stroke-width=".25"/>
<circle cx="147.5" cy="36.2" r=".5" fill="#f00"/>
<circle cx="147.5" cy="36.2" r=".5" fill="none" stroke="#f00" stroke-width=".25"/>
<circle cx="67" cy="51.1" r=".51" fill="#f00"/>
<circle cx="67" cy="51.1" r=".51" fill="none" stroke="#f00" stroke-width=".25"/>
<circle cx="46.5" cy="49.6" r=".5" fill="#f00"/>
<circle cx="46.5" cy="49.6" r=".5" fill="none" stroke="#f00" stroke-width=".25"/>
<circle cx="54.7" cy="49.8" r=".51" fill="#f00"/>
<circle cx="54.7" cy="49.8" r=".51" fill="none" stroke="#f00" stroke-width=".25"/>
<circle cx="60.2" cy="50.9" r=".5" fill="#f00"/>
<circle cx="60.2" cy="50.9" r=".5" fill="none" stroke="#f00" stroke-width=".25"/>
<circle cx="60.2" cy="48" r=".5" fill="#f00"/>
<circle cx="60.2" cy="48" r=".5" fill="none" stroke="#f00" stroke-width=".25"/>
<circle cx="73.7" cy="51.1" r=".51" fill="#f00"/>
<circle cx="73.7" cy="51.1" r=".51" fill="none" stroke="#f00" stroke-width=".25"/>
<circle cx="201.7" cy="57.7" r=".51" fill="#f00"/>
<circle cx="201.7" cy="57.7" r=".51" fill="none" stroke="#f00" stroke-width=".25"/>
<circle cx="54.7" cy="62.9" r=".51" fill="#f00"/>
<circle cx="54.7" cy="62.9" r=".51" fill="none" stroke="#f00" stroke-width=".25"/>
<circle cx="59.9" cy="62.9" r=".51" fill="#f00"/>
<circle cx="59.9" cy="62.9" r=".51" fill="none" stroke="#f00" stroke-width=".25"/>
<circle cx="113.5" cy="62.4" r=".5" fill="#f00"/>
<circle cx="113.5" cy="62.4" r=".5" fill="none" stroke="#f00" stroke-width=".25"/>
<circle cx="147.5" cy="62.4" r=".5" fill="#f00"/>
<circle cx="147.5" cy="62.4" r=".5" fill="none" stroke="#f00" stroke-width=".25"/>
<circle cx="201.7" cy="63.2" r=".51" fill="#f00"/>
<circle cx="201.7" cy="63.2" r=".51" fill="none" stroke="#f00" stroke-width=".25"/>
<circle cx="113.5" cy="85.9" r=".51" fill="#f00"/>
<circle cx="113.5" cy="85.9" r=".51" fill="none" stroke="#f00" stroke-width=".25"/>
<circle cx="147.5" cy="85.9" r=".51" fill="#f00"/>
<circle cx="147.5" cy="85.9" r=".51" fill="none" stroke="#f00" stroke-width=".25"/>
<circle cx="55.2" cy="156.3" r=".5" fill="#f00"/>
<circle cx="55.2" cy="156.3" r=".5" fill="none" stroke="#f00" stroke-width=".25"/>
<circle cx="26.4" cy="181.4" r=".5" fill="#f00"/>
<circle cx="26.4" cy="181.4" r=".5" fill="none" stroke="#f00" stroke-width=".25"/>
<circle cx="236.2" cy="97.2" r=".5" fill="#f00"/>
<circle cx="236.2" cy="97.2" r=".5" fill="none" stroke="#f00" stroke-width=".25"/>
<circle cx="236.2" cy="99.8" r=".51" fill="#f00"/>
<circle cx="236.2" cy="99.8" r=".51" fill="none" stroke="#f00" stroke-width=".25"/>
<circle cx="206.9" cy="57.7" r=".51" fill="#f00"/>
<circle cx="206.9" cy="57.7" r=".51" fill="none" stroke="#f00" stroke-width=".25"/>
<circle cx="32.9" cy="119.4" r=".51" fill="#f00"/>
<circle cx="32.9" cy="119.4" r=".51" fill="none" stroke="#f00" stroke-width=".25"/>
<circle cx="69.6" cy="119.4" r=".5" fill="#f00"/>
<circle cx="69.6" cy="119.4" r=".5" fill="none" stroke="#f00" stroke-width=".25"/>
<circle cx="32.9" cy="127.2" r=".51" fill="#f00"/>
<circle cx="32.9" cy="127.2" r=".51" fill="none" stroke="#f00" stroke-width=".25"/>
<circle cx="69.6" cy="127.2" r=".5" fill="#f00"/>
<circle cx="69.6" cy="127.2" r=".5" fill="none" stroke="#f00" stroke-width=".25"/>
<circle cx="125.6" cy="138" r=".5" fill="#f00"/>
<circle cx="125.6" cy="138" r=".5" fill="none" stroke="#f00" stroke-width=".25"/>
<circle cx="115.1" cy="109.2" r=".51" fill="#f00"/>
<circle cx="115.1" cy="109.2" r=".51" fill="none" stroke="#f00" stroke-width=".25"/>
<circle cx="105.4" cy="109.2" r=".51" fill="#f00"/>
<circle cx="105.4" cy="109.2" r=".51" fill="none" stroke="#f00" stroke-width=".25"/>
<circle cx="136" cy="138" r=".5" fill="#f00"/>
<circle cx="136" cy="138" r=".5" fill="none" stroke="#f00" stroke-width=".25"/>
<circle cx="76.1" cy="127.2" r=".51" fill="#f00"/>
<circle cx="76.1" cy="127.2" r=".51" fill="none" stroke="#f00" stroke-width=".25"/>
<circle cx="113.5" cy="38.8" r=".51" fill="#f00"/>
<circle cx="113.5" cy="38.8" r=".51" fill="none" stroke="#f00" stroke-width=".25"/>
<circle cx="113.5" cy="44.1" r=".51" fill="#f00"/>
<circle cx="113.5" cy="44.1" r=".51" fill="none" stroke="#f00" stroke-width=".25"/>
<circle cx="113.5" cy="54.5" r=".51" fill="#f00"/>
<circle cx="113.5" cy="54.5" r=".51" fill="none" stroke="#f00" stroke-width=".25"/>
<circle cx="113.5" cy="67.6" r=".51" fill="#f00"/>
<circle cx="113.5" cy="67.6" r=".51" fill="none" stroke="#f00" stroke-width=".25"/>
<g font-size="9.7">
<text x="194.4" y="147.5">TEAM302</text>
<text x="156.2" y="163.5">LAKSH'S SUBSYSTEM-</text>
<text x="156.2" y="173.1">SENSOR/HMI</text>
</g>
<text font-size="2.8" x="26.4" y="135.3">0</text>
<g font-size="2.4">
<text x="118.3" y="25.2">1</text>
<text x="118.3" y="27.9">2</text>
<text x="141.5" y="27.9">55</text>
<text x="141.5" y="25.2">56</text>
<text x="118.3" y="30.4">3</text>
<text x="118.3" y="33.1">4</text>
<text x="118.3" y="35.7">5</text>
<text x="141.5" y="35.7">52</text>
<text x="141.5" y="33.1">53</text>
<text x="141.5" y="30.4">54</text>
<text x="118.3" y="38.3">6</text>
<text x="118.3" y="40.9">7</text>
<text x="141.5" y="40.9">50</text>
<text x="141.5" y="38.3">51</text>
<text x="46" y="44.9" transform="rotate(-90 46 44.9)">1</text>
<text x="73.2" y="46.5" transform="rotate(-90 73.2 46.5)">1</text>
<text x="118.3" y="43.5">8</text>
<text x="118.3" y="46.1">9</text>
<text x="141.5" y="46.1">48</text>
<text x="141.5" y="43.5">49</text>
<text x="117" y="48.8">10</text>
<text x="117" y="51.4">11</text>
<text x="141.5" y="51.4">46</text>
<text x="141.5" y="48.8">47</text>
<text x="201.2" y="53" transform="rotate(-90 201.2 53)">1</text>
<text x="206.4" y="53" transform="rotate(-90 206.4 53)">2</text>
<text x="211.6" y="53" transform="rotate(-90 211.6 53)">3</text>
<text x="216.9" y="53" transform="rotate(-90 216.9 53)">4</text>
<text x="222.1" y="53" transform="rotate(-90 222.1 53)">5</text>
<text x="227.3" y="53" transform="rotate(-90 227.3 53)">6</text>
<text x="232.5" y="53" transform="rotate(-90 232.5 53)">7</text>
<text x="117" y="54">12</text>
<text x="117" y="56.6">13</text>
<text x="117" y="59.2">14</text>
<text x="141.5" y="59.2">43</text>
<text x="141.5" y="56.6">44</text>
<text x="141.5" y="54">45</text>
<text x="117" y="61.8">15</text>
<text x="117" y="64.5">16</text>
<text x="141.5" y="64.5">41</text>
<text x="141.5" y="61.8">42</text>
<text x="117" y="67.1">17</text>
<text x="117" y="69.7">18</text>
<text x="141.5" y="69.7">39</text>
<text x="141.5" y="67.1">40</text>
<text x="42.1" y="77.8">1</text>
<text x="117" y="72.3">19</text>
<text x="117" y="74.9">20</text>
<text x="117" y="77.6">21</text>
<text x="141.5" y="77.6">36</text>
<text x="141.5" y="74.9">37</text>
<text x="141.5" y="72.3">38</text>
<text x="42.1" y="83.1">2</text>
<text x="42.1" y="80.4">3</text>
<text x="117" y="80.2">22</text>
<text x="117" y="82.8">23</text>
<text x="141.5" y="82.8">34</text>
<text x="141.5" y="80.2">35</text>
<text x="117" y="85.4">24</text>
<text x="117" y="88">25</text>
<text x="141.5" y="88">32</text>
<text x="141.5" y="85.4">33</text>
<text x="117" y="90.6">26</text>
<text x="117" y="93.3">27</text>
<text x="117" y="95.8">28</text>
<text x="141.5" y="95.8">29</text>
<text x="141.5" y="93.3">30</text>
<text x="141.5" y="90.6">31</text>
<text x="37.7" y="118.9">1</text>
<text x="63.6" y="118.9">6</text>
<text x="37.7" y="126.7">2</text>
<text x="63.6" y="126.7">5</text>
<text x="37.7" y="134.6">3</text>
<text x="63.6" y="134.6">4</text>
</g>
<g font-size="2.4" fill="#00c">
<text x="122.7" y="26.9">NCC</text>
<text x="122.7" y="29.5">ID</text>
<text x="132" y="26.9">VBUS</text>
<text x="132.1" y="29.5">VOFF</text>
<text x="122.7" y="32.1">CDCRX</text>
<text x="122.7" y="34.7">CDCTX</text>
<text x="133.8" y="34.7">RB7</text>
<text x="133.8" y="32.1">RE3</text>
<text x="122.7" y="37.3">RB6</text>
<text x="122.7" y="40">RB4</text>
<text x="133.1" y="37.3">GND</text>
<text x="133.5" y="40">VTG</text>
<text x="122.7" y="42.6">RC2</text>
<text x="122.7" y="45.2">RC3</text>
<text x="122.7" y="47.8">RB2</text>
<text x="133.8" y="47.8">RA5</text>
<text x="133.8" y="45.2">RA6</text>
<text x="133.8" y="42.6">RA7</text>
<text x="122.7" y="50.4">RB1</text>
<text x="122.7" y="53">RC4</text>
<text x="133.8" y="53">RB0</text>
<text x="133.8" y="50.4">RB3</text>
<text x="202.8" y="48.5" transform="rotate(-90 202.8 48.5)">GND</text>
<text x="208" y="48.5" transform="rotate(-90 208 48.5)">VCC</text>
<text x="213.3" y="48.5" transform="rotate(-90 213.3 48.5)">CLK</text>
<text x="218.5" y="48.5" transform="rotate(-90 218.5 48.5)">MOS</text>
<text x="223.7" y="48.5" transform="rotate(-90 223.7 48.5)">RES</text>
<text x="229" y="48.5" transform="rotate(-90 229 48.5)">DC</text>
<text x="234.2" y="48.5" transform="rotate(-90 234.2 48.5)">CS</text>
<text x="122.7" y="55.7">RC5</text>
<text x="122.7" y="58.3">RC6</text>
<text x="133.8" y="58.3">RA1</text>
<text x="133.8" y="55.7">RA2</text>
<text x="122.7" y="60.9">RD4</text>
<text x="122.7" y="63.5">GND</text>
<text x="133.1" y="63.5">GND</text>
<text x="133.8" y="60.9">RA0</text>
<text x="122.7" y="66.1">RA3</text>
<text x="122.7" y="68.7">RA4</text>
<text x="122.7" y="71.3">RE2</text>
<text x="133.7" y="71.3">RD5</text>
<text x="133.7" y="68.7">RD6</text>
<text x="133.7" y="66.1">RD7</text>
<text x="122.7" y="74">RC7</text>
<text x="122.7" y="76.6">RD0</text>
<text x="133.8" y="74">RB5</text>
<text x="133.9" y="76.6">RF7</text>
<text x="37.7" y="79.5">1</text>
<text x="37.7" y="82.1">3</text>
<text x="122.7" y="79.2">RD1</text>
<text x="122.7" y="81.8">RD2</text>
<text x="133.9" y="81.8">RF5</text>
<text x="133.9" y="79.2">RF6</text>
<text x="37.7" y="84.7">2</text>
<text x="122.7" y="84.4">RD3</text>
<text x="122.7" y="87">GND</text>
<text x="122.7" y="89.7">RF0</text>
<text x="133.1" y="87">GND</text>
<text x="133.8" y="89.7">RE1</text>
<text x="133.9" y="84.4">RF4</text>
<text x="122.7" y="92.3">RF1</text>
<text x="122.7" y="94.9">RF2</text>
<text x="133.7" y="94.9">RC1</text>
<text x="133.8" y="92.3">RE0</text>
<text x="220.4" y="95.7">MCLR</text>
<text x="122.7" y="97.5">RF3</text>
<text x="133.7" y="97.5">RC0</text>
<text x="216.6" y="100.9">GROUND</text>
<text x="222.1" y="98.3">VDD</text>
<text x="222" y="106.1">PGC</text>
<text x="222" y="103.5">PGD</text>
<text x="217.2" y="111.4">UNUSED</text>
<text x="222" y="108.8">DNC</text>
<text x="217.2" y="114">UNUSED</text>
<text x="42.1" y="120.5">SDA</text>
<text x="55.9" y="120.5">SCL</text>
<text x="142.4" y="122.3" transform="rotate(-90 142.4 122.3)">INT</text>
<text x="42.1" y="128.4">GND</text>
<text x="55.5" y="128.4">VDD</text>
<text x="116.2" y="128.9" transform="rotate(-90 116.2 128.9)">VIN GND</text>
<text x="121.5" y="128.9" transform="rotate(-90 121.5 128.9)">3V0</text>
<text x="121.5" y="126.6" transform="rotate(-90 121.5 126.6)">FSYNC</text>
<text x="126.7" y="128.9" transform="rotate(-90 126.7 128.9)">GNDSCE</text>
<text x="131.9" y="128.9" transform="rotate(-90 131.9 128.9)">SCL SDE</text>
<text x="137.2" y="128.9" transform="rotate(-90 137.2 128.9)">SDA AD0</text>
<text x="142.4" y="128.9" transform="rotate(-90 142.4 128.9)">INT</text>
</g>
<g font-size="2.3">
<text x="23" y="13.8">1</text>
<text x="86.6" y="14.6">2</text>
<text x="112" y="17.5">PIC18F57Q43 Curiosity Nano_LS</text>
<text x="180" y="14.4">3</text>
<text x="54.1" y="20.4">U15</text>
<text x="126.1" y="21.4">PCND4</text>
<text x="198.3" y="22.2">U16</text>
<text x="54.1" y="24.8">VR_LS</text>
<text x="38.2" y="35.3">TestPoint1</text>
<text x="102.3" y="35.7">RB6</text>
<text x="154.9" y="33.1">RB7</text>
<text x="45.3" y="40">J36</text>
<text x="54.4" y="40">1</text>
<text x="57" y="40">2</text>
<text x="59.6" y="40.2">3</text>
<text x="71.2" y="37.1">TestPoint2</text>
<text x="71.7" y="41.3">J37</text>
<text x="103.3" y="38.4">RB4</text>
<text x="157.2" y="41.7">3.3V</text>
<text x="64.3" y="43.9">3.3V</text>
<text x="104.6" y="43.6">RC3</text>
<text x="154.9" y="46.2">RA5</text>
<text x="20.9" y="57.7">FUSE 1.5A</text>
<text x="28.8" y="55.2">F3</text>
<text x="47.1" y="54.4">0.1</text>
<text x="62.8" y="59.9">C15</text>
<text x="102.8" y="54.1">RC5</text>
<text x="36" y="64" transform="rotate(-90 36 64)">+9V</text>
<text x="44.5" y="62.7">.33uF 50V</text>
<text x="47.1" y="60.4">C14</text>
<text x="61.5" y="61.9">.1uF 50V</text>
<text x="215.6" y="63.2">OLED</text>
<text x="101" y="66.9">RA4</text>
<text x="199.6" y="70.5">3.3V</text>
<text x="214" y="66.3">RC5</text>
<text x="224.2" y="66.1">RA4</text>
<text x="208.2" y="72.6">RC3</text>
<text x="218.4" y="72.6">RA5</text>
<text x="228.9" y="72.3">RA3</text>
<text x="179.7" y="79">6</text>
<text x="196.2" y="87.8">U17</text>
<text x="247" y="96.7">3.3V</text>
<text x="24.3" y="108">4</text>
<text x="91.8" y="108">5</text>
<text x="263.4" y="107.4">RB7</text>
<text x="42.6" y="112.7">U13</text>
<text x="263.7" y="110.5">RB6</text>
<text x="25.6" y="118.9">RC4</text>
<text x="75.9" y="118.9">RC3</text>
<text x="151.2" y="123.7">U18</text>
<text x="207.2" y="121.8">SNAP</text>
<text x="76.6" y="126.8">3.3V</text>
<text x="147.3" y="126.6">mpu6050</text>
<text x="76.6" y="132.5">SW2</text>
<text x="112" y="134.6">SW1</text>
<text x="45.8" y="141.2">HDC2080</text>
<text x="105.4" y="140.6">3.3V</text>
<text x="131.6" y="143">RC4</text>
<text x="138.6" y="141.2">RC3</text>
<text x="22.8" y="149.4">7</text>
<text x="64.1" y="149.9">8</text>
<text x="28.3" y="151.9">R17</text>
<text x="42.1" y="151.9">D4</text>
<text x="68.3" y="155">SW1</text>
<text x="107.8" y="155.5">SW3</text>
<text x="117.2" y="155.6">R22</text>
<text x="77.7" y="156.6">R21</text>
<text x="28.3" y="162.7">220</text>
<text x="42.1" y="162.7">LED</text>
<text x="77.7" y="167.4">220</text>
<text x="117.2" y="166.3">220</text>
<text x="94.7" y="171">SW7</text>
<text x="134.2" y="170">SW8</text>
<text x="134.2" y="173.1">SW SPST</text>
<text x="29" y="177">R19</text>
<text x="42.1" y="177">D5</text>
<text x="94.7" y="174.2">SW SPST</text>
<text x="154.9" y="186">1 - 3.3V 1.5A</text>
<text x="176.9" y="186">3 - Graphical OLED Display</text>
<text x="220.3" y="186">5 - MCP6050</text>
<text x="242" y="185.7">7 - STATUS LED</text>
<text x="29" y="187.8">220</text>
<text x="42.1" y="187.8">LED</text>
<text x="154.1" y="190.9">2 - PIC18F57Q43</text>
<text x="195.2" y="190.4">4 - HDC2080</text>
<text x="213.2" y="190.4">6 - MICROCHIP SNAP</text>
<text x="242" y="189.6">8 - PUSHSWITCH</text>
</g>
<g font-size="2.3" fill="#cc8006">
<text x="210.4" y="35">INFOMATICS</text>
<text x="18.4" y="92">ARREL_JACK_LS</text>
</g>
<g font-size="2.3" fill="#00c">
<text x="56.6" y="37.5" transform="rotate(-90 56.6 37.5)">VIN</text>
<text x="58.9" y="37.5" transform="rotate(-90 58.9 37.5)">GND</text>
<text x="61.8" y="37.3" transform="rotate(-90 61.8 37.3)">VOUT</text>
<text x="41.1" y="136.2">ADDR</text>
<text x="50.2" y="136.5">DRDY/INT</text>
</g>
<g font-size="1.9">
<text x="46.6" y="9.4">5</text>
<text x="96.3" y="9.4">4</text>
<text x="146" y="9.4">3</text>
<text x="195.7" y="9.4">2</text>
<text x="245.4" y="9.4">1</text>
<text x="19.8" y="34.6">D</text>
<text x="270.9" y="34.6">D</text>
<text x="19.8" y="80.3">C</text>
<text x="270.9" y="80.3">C</text>
<text x="19.8" y="126.2">B</text>
<text x="270.9" y="126.2">B</text>
<text x="19.8" y="171.9">A</text>
<text x="270.9" y="171.9">A</text>
<text x="46.6" y="195.2">5</text>
<text x="96.3" y="195.2">4</text>
<text x="146" y="195.2">3</text>
<text x="195.7" y="195.2">2</text>
<text x="245.4" y="195.2">1</text>
</g>
</svg>
